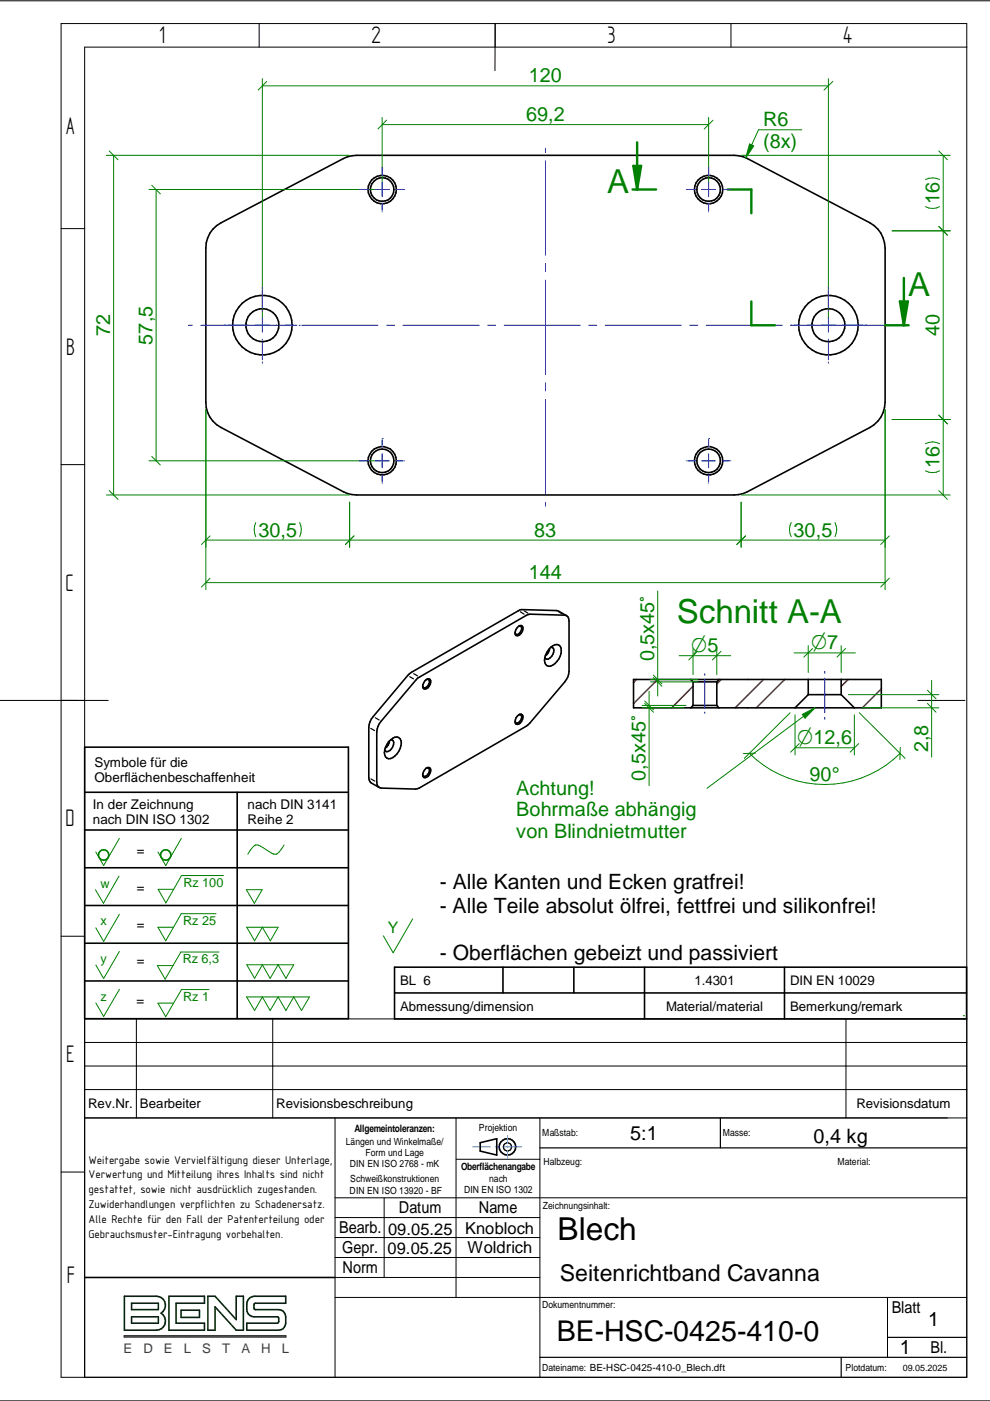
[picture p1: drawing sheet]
<svg xmlns="http://www.w3.org/2000/svg" width="210mm" height="297mm" viewBox="0 0 210 297" stroke-linecap="round" stroke-linejoin="round" font-family="sans-serif">
<g fill="none" stroke="#000" stroke-width=".21">
<path d="M0 .2h209.9M13 5h192v287h-192zM54.9 5v5M105 10v-5l-.1 10M155 5v5M205 10h-187.1v282M13 48.5h4.9M13 98.5h4.9M0 148.5h22.9M194.6 148.5h10M13 198.5h4.9M17.9 216h187.1"/>
<path d="M28.9 216v21M57.8 216v21M179.4 216v21M17.9 226h187.1M17.9 237h187.1M17.9 231h187.1M17.9 221h187.1M71 237v55M96.7 237v38.1M114.5 237v55M13 248.5h4.9M71 258.1h43.5"/>
<path d="M71 254h134M81.4 254v16.8M96.7 245.8h17.8M71 262.4h43.5M71 266.6h43.5M71 270.8h43.5M71 275.1h134M188.2 275.1v12.7M0 297h209.9"/>
</g>
<g fill="none" stroke="#000" stroke-width=".25">
<path d="M152.7 237v6.4M114.5 243.4h90.5M114.5 287.8h90.5M178.4 287.8v4.2M188.2 283.5h16.8"/>
<circle cx="107.6" cy="243.2" r=".86"/>
</g>
<g fill="none" stroke="#000" stroke-width=".34">
<path d="M45.1 48.6l1.8-1.4 25.9-13.6 .9-.4 1.9-.3 81 .1 1.9 .6 25.9 13.6a6.1 6.1 0 0 1 3.3 5.4v32.7a6.1 6.1 0 0 1-3.3 5.3l-25.9 13.7-1.9 .6h-81l-1.9-.3-.9-.3-25.9-13.7a5.9 5.9 0 0 1-3.3-5.3v-32.7a6.1 6.1 0 0 1 1.5-4zM17.9 158.4h56v57.6h-56zM17.9 176h56M17.9 168h56M50.3 168v48M17.9 184h56M17.9 192h56M17.9 200h56M17.9 208h56M83.7 210.5h121.2M83.7 205.1h121.2v10.9h-121.2zM106.6 205.1v5.4"/>
<path d="M121.7 205.1v5.4M136.7 205.1v10.9M166.3 205.1v10.9M101.8 242.3l3.5-.9v3.5l-3.5-.8zM17.9 270.8h53.1"/>
<circle cx="81" cy="40.2" r="2.5"/>
<circle cx="81" cy="40.2" r="3"/>
<circle cx="150.2" cy="40.2" r="2.5"/>
<circle cx="150.2" cy="40.2" r="3"/>
<circle cx="55.6" cy="68.9" r="6.3"/>
<circle cx="55.6" cy="68.9" r="3.5"/>
<circle cx="175.6" cy="69" r="6.3"/>
<circle cx="175.7" cy="68.9" r="3.5"/>
<circle cx="81" cy="97.7" r="3"/>
<circle cx="81" cy="97.7" r="2.49"/>
<circle cx="150.2" cy="97.7" r="3"/>
<circle cx="150.3" cy="97.7" r="2.49"/>
<circle cx="107.6" cy="243.2" r="1.73"/>
</g>
<path d="M100.2 243.2h3.8M105 243.2h.9M106.8 243.2h3.8M107.6 240.7v1.7M107.6 243v.3M107.6 243.8v1.8" fill="none" stroke="#229aff" stroke-width=".21"/>
<path d="M26.4 274.8h6.7a1.94 1.94 0 0 1 1.9 1.4 1.94 1.94 0 0 1-.8 2.2 1.95 1.95 0 0 1 .8 2.2 1.95 1.95 0 0 1-1.9 1.4h-6.7zM27.9 279.2h5.7v1.3h-5.7zM27.9 276.3h5.7v1.4h-5.7zM35.8 274.8h7.5v1.5h-6v4.2h6v1.5h-7.5zM38.4 277.8h3.9v1.5h-3.9zM44.1 274.8h1.5l4.5 5v-5h1.5v7.2h-1.5l-4.5-4.9v4.9h-1.5zM53 275.1l1-.3h6.6v1.5h-6.5l-.3 .3v.8l.3 .3h5a1.48 1.48 0 0 1 1.5 1.5 2.53 2.53 0 0 1-.6 2.5l-.9 .3h-6.8v-1.5h6.5l.3-.3v-.7l-.3-.3h-5a1.55 1.55 0 0 1-1.5-1.5 2.47 2.47 0 0 1 .7-2.6z" fill="none" stroke="#004000" stroke-width=".34"/>
<path d="M26.4 283.2h34.2v.3h-34.2z" fill="none" stroke="#3f3f3f" stroke-width=".34"/>
<path d="M204.3 215.3h.1M204.3 216h.1" fill="none" stroke="#008000" stroke-width=".25"/>
<g fill="none" stroke="#008000" stroke-width=".21">
<path d="M55.6 16.7v50.7M55.6 18.2h120M56.6 17.3l-1.9 1.8M175.6 16.7v50.7M176.6 17.3l-1.9 1.8M32.2 39.3l1.8 1.8M81 24.9v13.8M81 26.4h69.2M82 25.5l-1.9 1.8M150.2 24.9v13.8M151.2 25.5l-1.9 1.8M157.2 32.9h44.3"/>
<path d="M158.9 30.5l.9 .4-1.7 2.6zM170 27.5h-9.2l-2.7 6M196.2 38.1a3.5 3.5 0 0 1 3 0M199.1 32l1.8 1.9M200 32.9v72M31.6 40.2h47.9M33.1 40.2v57.5M199.1 48l1.8 1.9M199.2 43.8a3.2 3.2 0 0 1-3 0M201.5 48.9h-12.4M31.6 97.7h47.9M32.2 96.8l1.8 1.8"/>
<path d="M43.6 86.8v38.2M187.7 86.8v38.2M189.1 88.9h12.4M196.2 94.1a3.2 3.2 0 0 1 3 0M199.1 88l1.8 1.9M199.2 99.8a3.2 3.2 0 0 1-3 0M43.6 114.5h144.1M44.5 113.6l-1.8 1.8M54.2 110.8a3.5 3.5 0 0 0 0 3M63.5 110.8a3.5 3.5 0 0 1 0 3M74.1 106.5v9.5M75.1 113.6l-1.9 1.8"/>
<path d="M157.1 106.5v9.5M157.2 104.9h44.3M158.1 113.6l-1.9 1.8M167.8 110.8a3.2 3.2 0 0 0 0 3M177 110.8a3.2 3.2 0 0 1 0 3M188.6 113.6l-1.9 1.8M199.1 104l1.8 1.9M43.6 123.5h144.1M44.5 122.6l-1.8 1.9M188.6 122.6l-1.9 1.9M25.3 177.8l-3.3 5.7-1.7-2.9M38.4 177.8l-3.3 5.7-1.6-2.9"/>
<path d="M60.2 179.2l-1 1.4a1.1 1.1 0 0 1-1.7 .2l-2.3-1.4-.7-.2a.95 .95 0 0 0-.9 .5l-1.1 1.4M25.2 185.8l-3.3 5.7-1.7-2.9M25.3 193.8l-3.3 5.8-1.7-2.9M45.8 193.7h-7.4l-3.3 5.8-1.6-2.9h3.3M47.4 185.6h-8.9l-3.3 5.8-1.7-2.8h3.3M52.2 188.6h3.4l-1.7 2.9zM52.3 196.6h6.7l-1.7 2.9-1.7-2.9-1.6 2.9zM87.5 194.8l-4.1 7.2-2.1-3.6M25.3 201.7l-3.3 5.8-1.7-2.9M25.3 209.8l-3.3 5.7-1.7-2.9M44.3 209.8h-5.8l-3.4 5.8-1.6-2.9h3.3M46.4 201.8h-8l-3.4 5.8-1.6-2.9h3.3"/>
<path d="M52.3 211.4h13.3l-1.7 2.8-1.6-2.8-1.7 2.8-1.6-2.8-1.7 2.8-1.7-2.8-1.6 2.8zM52.3 204.6h10l-1.7 2.8-1.6-2.8-1.7 2.8-1.7-2.8-1.6 2.8z"/>
</g>
<g fill="none" stroke="#008000" stroke-width=".34">
<circle cx="22" cy="181.3" r="1.09"/>
<circle cx="35.1" cy="181.3" r="1.09"/>
</g>
<g fill="none" stroke="#00f" stroke-width=".21">
<path d="M115.7 31.4v.9M115.7 34.1v20M115.7 55.9v1.7M115.7 59.4v20M40 69h.8M42.6 69h16.1M60.5 69h1.7M64 69h16.1M82 69h1.7M85.4 69h16.2M103.4 69h1.7M106.9 69h16.1"/>
<path d="M124.8 69h1.7M128.3 69h16.1M146.2 69h1.8M149.7 69h16.2M167.7 69h1.7M171.2 69h16.1M189.1 69h.9M115.7 81.2v1.7M115.7 84.7v20M115.7 106.5v.8"/>
</g>
<path d="M158.9 30.5l.9 .4-1.7 2.6z" fill="#008000"/>
<path d="M135.1 30.2v10h4M154.3 40.2h5v5M159.3 63.9v5.1h5M187.7 69h3.9" fill="none" stroke="#008000" stroke-width=".51"/>
<path d="M134.3 35.2h1.6l-.8 5z" fill="#008000"/>
<path d="M134.3 35.2h1.6l-.8 5zM191.6 58.9v10.1" fill="none" stroke="#008000" stroke-width=".51"/>
<path d="M190.8 63.9h1.7l-.9 5.1z" fill="#008000"/>
<path d="M134.1 40.2h1M190.8 63.9h1.7l-.9 5.1zM191.6 69h1.1" fill="none" stroke="#008000" stroke-width=".51"/>
<path d="M135 144.1l-.7 .6M139.4 144.1l-5.1 5.1M146.9 145.5l-4.5 4.6M152.9 144.1l-.9 .9M161.9 144.1l-6 6M166.4 144.1l-6 6M179.8 144.1l-1.4 1.4M186.9 146l-4.1 4.1" fill="none" stroke="#f00" stroke-width=".34"/>
<g fill="none" stroke="#000" stroke-width=".34">
<path d="M109.6 133.1l.6-.5h.3a1.21 1.21 0 0 1-.2 1.9 .68 .68 0 0 1-1 .1 1.71 1.71 0 0 1 .3-1.5zM110 132.8h.4a1.19 1.19 0 0 1-.9 1.7l-.3-.4M116.5 137.5a2.18 2.18 0 0 1-.9 1.6M116.8 137.2a1.38 1.38 0 0 1 2-.2 3.3 3.3 0 0 1-2.5 4.3 1.28 1.28 0 0 1-.8-1.9 4.3 4.3 0 0 1 1.3-2.2zM116.8 137.2l.3 .1a1.62 1.62 0 0 1-.8 2.4l-.3 .1-.5-.4M120.1 130.6l-2.1-1.1-7.7-.2-23.5 13.5-7.7 9.1a3.7 3.7 0 0 0-.9 2.3v10.7l.2 .8 .3 .3 1.7 1M82.6 157.1a2.16 2.16 0 0 1-.9 1.6M82.8 156.8l.4 .1a1.62 1.62 0 0 1-.9 2.4l-.3 .1-.4-.4M82.8 156.8a4 4 0 0 0-1.2 2.2M82.8 156.8a1.33 1.33 0 0 1 2-.2 3.3 3.3 0 0 1-2.4 4.3 1.28 1.28 0 0 1-.8-1.9M88.5 143.8l23.5-13.5 7.7 .1a1.05 1.05 0 0 1 .9 1.3v10.7a3.7 3.7 0 0 1-.9 2.2l-7.3 8.7-.8 .7-22.7 13-.8 .3-7.3-.2a1.05 1.05 0 0 1-.9-1.2v-10.7a3.7 3.7 0 0 1 .9-2.3zM90 144.4a.77 .77 0 0 1 1.2-.3 1.44 1.44 0 0 1-1.3 1.9 1.14 1.14 0 0 1 .1-1.6z"/>
<path d="M90.4 144.1h.4a1.18 1.18 0 0 1-.9 1.7l-.3-.4M109.6 151.9l.6-.5h.3a1.21 1.21 0 0 1-.2 1.9 .65 .65 0 0 1-1 0 1.66 1.66 0 0 1 .3-1.4zM110 151.6h.4a1.19 1.19 0 0 1-.9 1.7l-.3-.4M134.3 144.1h52.6v6h-52.6zM146.5 144.1l.4 .5M146.9 144.6h5.1M146.9 149.6h5.1M146.9 149.6l-.4 .5M146.9 144.6v5M152 144.6v5M152 149.6l.4 .5M152.4 144.1l-.4 .5"/>
<path d="M171.4 147.3l-2.8 2.8M171.4 147.3h7M171.4 144.1v3.2M178.4 144.1v3.2M178.4 147.3l2.7 2.8M90 163.2a.77 .77 0 0 1 1.2-.3 1.44 1.44 0 0 1-1.3 1.9 1.14 1.14 0 0 1 .1-1.6zM90.4 162.9h.4a1.18 1.18 0 0 1-.9 1.7l-.3-.4"/>
</g>
<g fill="none" stroke="#008000" stroke-width=".21">
<path d="M22.6 32.9h51.5M23.2 32l1.8 1.9M24.1 32.9v72M22.6 104.9h51.5M23.2 104l1.8 1.9M139.4 125.3v22.3M144 139h10.9M146.9 137.5v5.5M147.9 138.1l-1.8 1.8M152 137.5v5.5M152.9 138.1l-1.9 1.8M168.4 138.4h13"/>
<path d="M171.4 136.9v5.7M172.3 137.5l-1.9 1.8M178.4 136.9v5.7M179.3 137.5l-1.8 1.8M136.1 150.1h8.8M136.1 149.6h9.4M136.7 148.6l1.9 1.9M136.7 149.1l1.9 1.9M137.6 146.6v20M137.9 144.1h10.1M137.9 144.6h10.1M138.5 143.1l1.8 1.9"/>
<path d="M138.5 143.6l1.8 1.9M160.2 159.7l-2.6 .1M167.5 151.1l-9.7 9.7M168.6 151.6v8.5M168.6 158.5h12.5M169.5 157.6l-1.9 1.9M172.8 150.1l-22.9 17M179.9 147.3h19.2M181.1 151.6v8.5M182.1 157.6l-1.8 1.9M182.2 151.1l9.7 9.7M182.7 150.1h16.4"/>
<path d="M190.8 159.7a22.6 22.6 0 0 1-31.9 0M190.9 158.5l-.1 2.5M196.6 149.1l1.9 1.9M196.6 146.3l1.9 1.9M197.5 144.3v16.2"/>
</g>
<g fill="none" stroke="#00f" stroke-width=".21">
<path d="M81 37.2h.1M81 35.4v.1M81 35.7v1.3M81 38.7v3M150.2 37.2h.1M150.2 35.4v.1M150.2 35.7v1.3M150.2 38.7v3M76.3 40.2h.1M76.6 40.2h1.2M78 40.2h.1M79.5 40.2h3"/>
<path d="M81 43.2h.1M81 43.4v1.3M81 44.9v.1M84 40.2h.1M84.3 40.2h1.2M85.7 40.2h.1M145.5 40.2h.1M145.8 40.2h1.2M147.2 40.2h.1M148.8 40.2h2.9M150.2 43.2h.1M150.2 43.4v1.3"/>
<path d="M150.2 44.9v.1M153.2 40.2h.1M153.5 40.2h1.2M154.9 40.2h.1M47.6 69h.2M48.3 69h3.6M52.5 69h.1M54.1 69h3M55.6 60.9v.2M55.6 61.6v3.6M55.6 65.7v.3M55.6 67.4v3"/>
<path d="M55.6 71.9v.2M55.6 72.6v3.7M55.6 76.8v.2M58.6 69h.2M59.3 69h3.6M63.5 69h.2M167.6 69h.2M168.3 69h3.7M172.5 69h.1M174.2 69h3M175.6 60.9v.2M175.6 61.6v3.6"/>
<path d="M175.6 65.7v.3M175.6 67.4v3M175.6 71.9v.2M175.6 72.6v3.7M175.6 76.8v.2M178.6 69h.2M179.3 69h3.7M183.5 69h.2M76.3 97.7h.1M76.6 97.7h1.2M78 97.7h.1M79.5 97.7h3"/>
<path d="M81 94.7h.1M81 93h.1M81 93.2v1.2M81 96.2v3M84 97.7h.1M84.3 97.7h1.2M85.7 97.7h.1M145.5 97.7h.1M145.8 97.7h1.2M147.2 97.7h.1M148.8 97.7h2.9M150.2 94.7h.1"/>
<path d="M150.2 93h.1M150.2 93.2v1.2M150.2 96.2v3M153.2 97.7h.1M153.5 97.7h1.2M154.9 97.7h.1M81 100.7h.1M81 100.9v1.3M81 102.4h.1M150.2 100.7h.1M150.2 100.9v1.3M150.2 102.4h.1"/>
<path d="M149.4 142.8v.4M149.4 144v6.2M149.4 151v.3M174.9 142.3v.5M174.9 143.8v7.3M174.9 152.1v.4"/>
</g>
<path d="M110.3 129.7l.8 .5M111.1 129.5l.8 .5M118.4 129.7l.9 .5M78.6 154.4l.8 .5M79.6 152.2l.8 .5M86.9 143.5l.8 .4M87.7 142.8l.8 .5M78.7 165.1l.8 .5" fill="none" stroke="#000" stroke-width=".25"/>
<path d="M170.1 151.5l2.7-1.4-2.1 2.2z" fill="#008000"/>
<path d="M170.1 151.5l2.7-1.4-2.1 2.2z" fill="none" stroke="#008000" stroke-width=".21"/>
<g font-size="7" fill="#008000">
<text x="128.7" y="40.9">A</text>
<text x="192.5" y="62.8">A</text>
<text x="143.5" y="132.1">Schnitt A-A</text>
</g>
<text font-size="6.7" x="118.2" y="262.9">Blech</text>
<text font-size="6.1" x="118.1" y="284.4">BE-HSC-0425-410-0</text>
<g font-size="5.7">
<text x="33.8" y="9.2">1</text>
<text x="78.8" y="9.2">2</text>
<text x="128.8" y="9.2">3</text>
<text x="178.8" y="9.2">4</text>
<text x="14" y="28.4">A</text>
<text x="14" y="75.2">B</text>
<text x="13.9" y="125.2">C</text>
<text x="13.9" y="175.2">D</text>
<text x="14" y="225.2">E</text>
<text x="14.2" y="271.9">F</text>
</g>
<text font-size="4.9" x="118.7" y="271.5">Seitenrichtband Cavanna</text>
<g font-size="4.6" fill="#008000">
<text x="172" y="137.7">O7</text>
<text x="146.6" y="138.3">O5</text>
<text x="169" y="157.8">O12,6</text>
</g>
<g font-size="4.5">
<text x="93.3" y="188.5">- Alle Kanten und Ecken gratfrei!</text>
<text x="93.3" y="193.5">- Alle Teile absolut ölfrei, fettfrei und silikonfrei!</text>
<text x="93.3" y="203.5">- Oberflächen gebeizt und passiviert</text>
</g>
<g font-size="4.2" fill="#008000">
<text x="112.1" y="17.4">120</text>
<text x="111.5" y="25.7">69,2</text>
<text x="161.8" y="26.8">R6</text>
<text x="161.8" y="31.3">(8x)</text>
<text x="199.2" y="43.3" transform="rotate(-90 199.2 43.3)">16</text>
<text x="23.3" y="71.3" transform="rotate(-90 23.3 71.3)">72</text>
<text x="199.2" y="71.3" transform="rotate(-90 199.2 71.3)">40</text>
<text x="32.3" y="73.1" transform="rotate(-90 32.3 73.1)">57,5</text>
<text x="199.2" y="99.3" transform="rotate(-90 199.2 99.3)">16</text>
<text x="54.8" y="113.8">30,5</text>
<text x="113.3" y="113.8">83</text>
<text x="168.3" y="113.8">30,5</text>
<text x="112.1" y="122.8">144</text>
<text x="138.7" y="140.2" transform="rotate(-90 138.7 140.2)">0,5x45v</text>
<text x="196.8" y="159.5" transform="rotate(-90 196.8 159.5)">2,8</text>
<text x="136.9" y="165.5" transform="rotate(-90 136.9 165.5)">0,5x45v</text>
<text x="171.7" y="165.6">90°</text>
<text x="109.5" y="168.6">Achtung!</text>
<text x="109.5" y="173.1">Bohrmaße abhängig</text>
<text x="109.5" y="177.6">von Blindnietmutter</text>
</g>
<g font-size="4.2">
<text x="133.6" y="241.8">5:1</text>
<text x="172.5" y="242.4">0,4 kg</text>
<text x="196.8" y="281.1">1</text>
<text x="190.8" y="287.1">1</text>
</g>
<g font-size="3.5">
<text x="84.6" y="257.3">Datum</text>
<text x="101.5" y="257.3">Name</text>
<text x="71.9" y="261.5">Bearb.</text>
<text x="82.3" y="261.7">09.05.25</text>
<text x="98.6" y="261.6">Knobloch</text>
<text x="72.6" y="265.7">Gepr.</text>
<text x="72.6" y="270">Norm</text>
<text x="82.2" y="265.9">09.05.25</text>
<text x="99.1" y="265.6">Woldrich</text>
<text x="189.1" y="278.4">Blatt</text>
<text x="197.3" y="286.9">Bl.</text>
</g>
<text font-size="3.4" fill="#008000" x="82.3" y="197.8">Y</text>
<g font-size="2.8">
<text x="20" y="162.6">Symbole für die</text>
<text x="20" y="165.8">Oberflächenbeschaffenheit</text>
<text x="19.7" y="171.6">In der Zeichnung</text>
<text x="52.5" y="171.5">nach DIN 3141</text>
<text x="19.7" y="174.8">nach DIN ISO 1302</text>
<text x="52.5" y="174.8">Reihe 2</text>
<text x="29" y="181.4">=</text>
<text x="29" y="189.1">=</text>
<text x="29" y="196.9">=</text>
<text x="29" y="204.7">=</text>
<text x="84.8" y="208.7">BL 6</text>
<text x="147.2" y="208.7">1.4301</text>
<text x="167.5" y="208.7">DIN EN 10029</text>
<text x="29" y="213">=</text>
<text x="84.8" y="214.2">Abmessung/dimension</text>
<text x="141.2" y="214.2">Material/material</text>
<text x="167.5" y="214.2">Bemerkung/remark</text>
<text x="18.7" y="234.9">Rev.Nr.</text>
<text x="29.7" y="234.9">Bearbeiter</text>
<text x="58.6" y="234.9">Revisionsbeschreibung</text>
<text x="181.6" y="234.9">Revisionsdatum</text>
</g>
<g font-size="2.8" fill="#3f3f3f">
<text x="26.2" y="286.8">E</text>
<text x="30.4" y="286.8">D</text>
<text x="34.7" y="286.8">E</text>
<text x="39" y="286.8">L</text>
<text x="42.9" y="286.8">S</text>
<text x="47.1" y="286.8">T</text>
<text x="51.2" y="286.8">A</text>
<text x="55.4" y="286.8">H</text>
<text x="59.8" y="286.8">L</text>
</g>
<g font-size="2.7" fill="#008000">
<text x="21.3" y="188.2">w</text>
<text x="38.9" y="188">Rz 100</text>
<text x="21.3" y="196.2">x</text>
<text x="38.9" y="196.1">Rz 25</text>
<text x="21.3" y="204.1">y</text>
<text x="38.7" y="204.3">Rz 6,3</text>
<text x="21.3" y="212.2">z</text>
<text x="38.9" y="212.2">Rz 1</text>
</g>
<g font-size="2.6">
<text x="18.8" y="246.8">Weitergabe sowie Vervielfältigung dieser Unterlage,</text>
<text x="18.8" y="249.9">Verwertung und Mitteilung ihres Inhalts sind nicht</text>
<text x="18.8" y="253">gestattet, sowie nicht ausdrücklich zugestanden.</text>
<text x="18.8" y="256.1">Zuwiderhandlungen verpflichten zu Schadenersatz.</text>
<text x="18.8" y="259.2">Alle Rechte für den Fall der Patenterteilung oder</text>
<text x="18.8" y="262.4">Gebrauchsmuster-Eintragung vorbehalten.</text>
</g>
<g font-size="2.2">
<text x="75.1" y="240">Allgemeintoleranzen:</text>
<text x="97.7" y="248">Oberflächenangabe</text>
</g>
<g font-size="2.1">
<text x="101.6" y="239.8">Projektion</text>
<text x="73.3" y="242.8">Längen und Winkelmaße/</text>
<text x="77.5" y="245.2">Form und Lage</text>
<text x="115" y="240.9">Maßstab:</text>
<text x="153.2" y="240.9">Masse:</text>
<text x="74.2" y="247.5">DIN EN ISO 2768 - mK</text>
<text x="74.3" y="250.7">Schweißkonstruktionen</text>
<text x="103.7" y="250.7">nach</text>
<text x="115.2" y="246.9">Halbzeug:</text>
<text x="177.6" y="247">Material:</text>
<text x="74.1" y="253.1">DIN EN ISO 13920 - BF</text>
<text x="98.4" y="253">DIN EN ISO 1302</text>
<text x="115.1" y="256.2">Zeichnungsinhalt:</text>
<text x="114.9" y="277.4">Dokumentnummer:</text>
<text x="114.9" y="290.6">Dateiname: BE-HSC-0425-410-0_Blech.dft</text>
<text x="179.3" y="290.6">Plotdatum:</text>
</g>
<text font-size="1.9" x="191.4" y="290.6">09.05.2025</text>
</svg>
